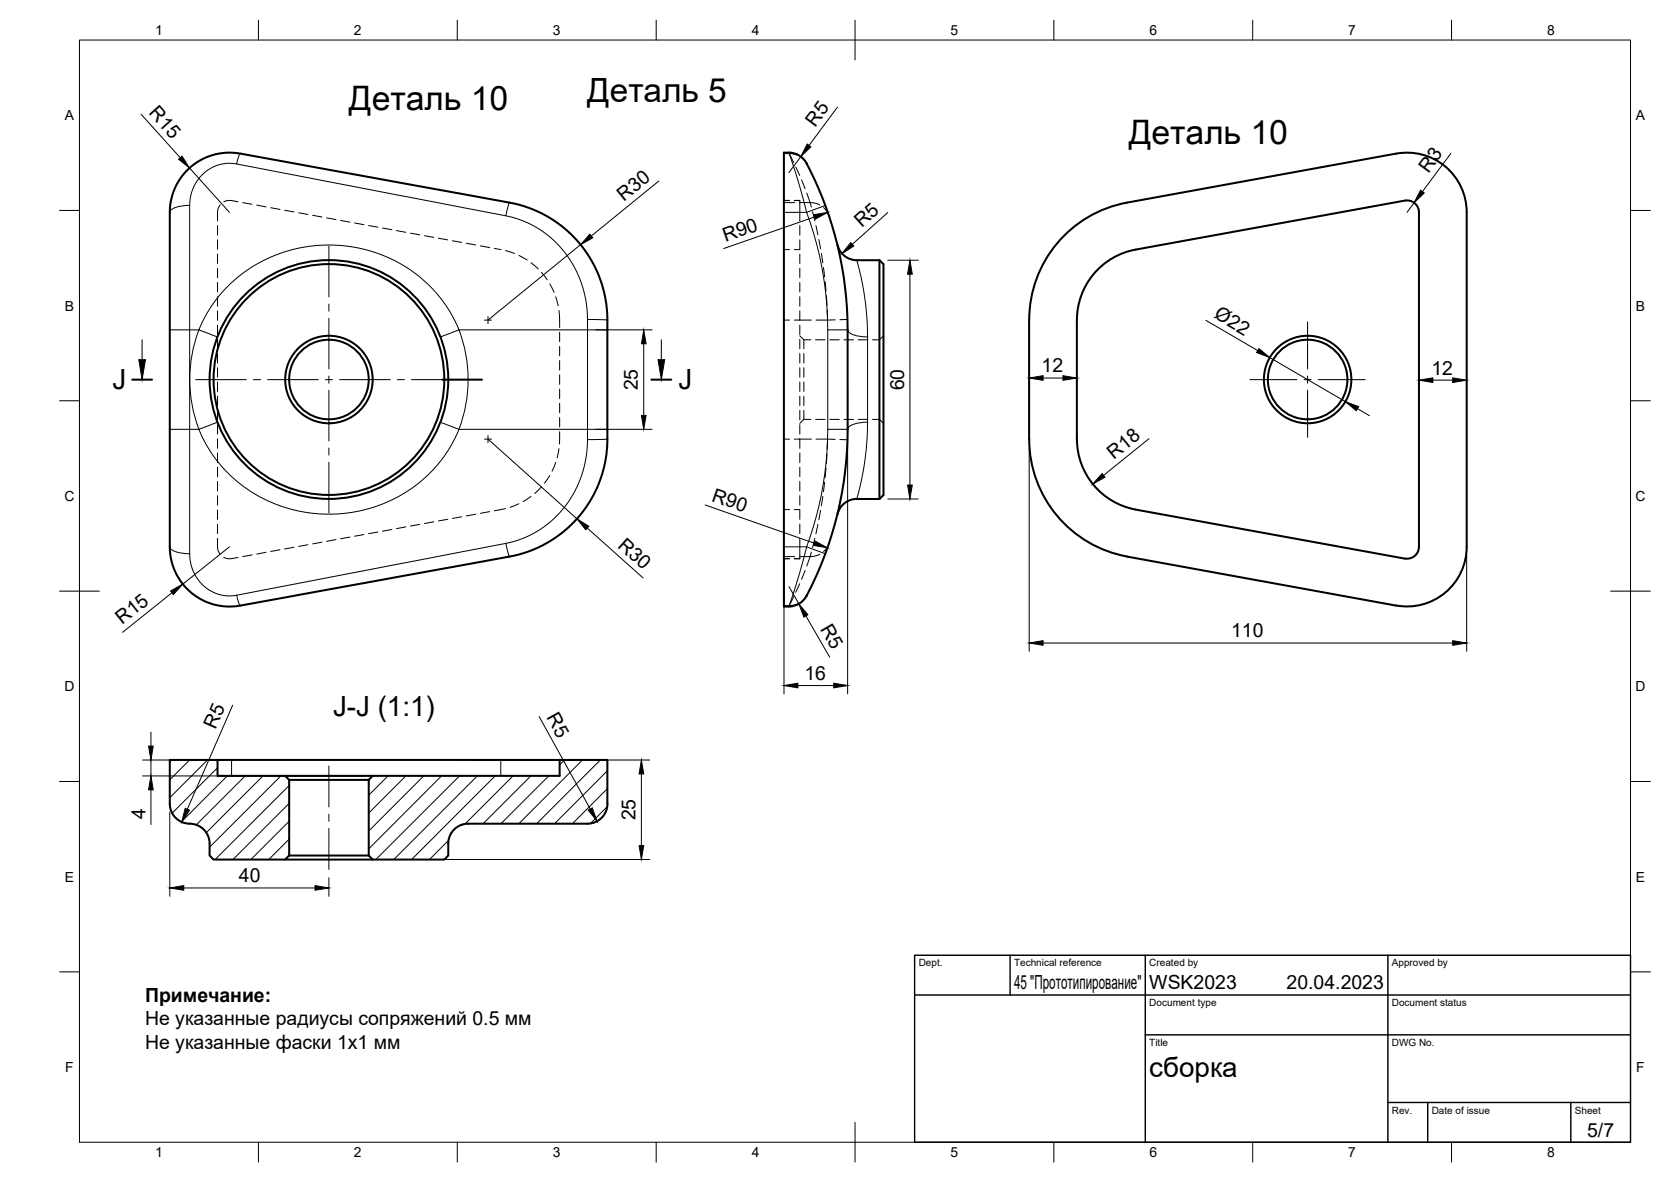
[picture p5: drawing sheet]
<svg xmlns="http://www.w3.org/2000/svg" width="420mm" height="297mm" viewBox="0 0 420 297" stroke-linecap="round" stroke-linejoin="round" font-family="sans-serif">
<!-- layer: Visible -->
<g fill="none" stroke="#000" stroke-width=".51">
<path d="M198.4 38.4h-1.3v114h1.3M198.4 38.3a5.1 5.1 0 0 1 4.5 3l2.1 4.3 2 4.8a88.8 88.8 0 0 1 6.1 32.5v12.5a180.2 180.2 0 0 1-.3 20.5 96.5 96.5 0 0 1-6 25.2l-3.9 8.5a5.5 5.5 0 0 1-4.5 2.8M351.1 38.6l-67.7 12.3M351.1 38.6a15 15 0 0 1 17.7 14.8v84a15 15 0 0 1-17.7 14.8M46.8 43l1.3-1.2 1.7-1.2 3.4-1.6 3.6-.6 3.6 .2 69.6 12.7 3.1 1 3.3 1.4 3.1 1.8 3.1 2.4 2.3 2.3 2.2 2.8 2.8 4.7 1 2.5 1 3.4 .6 3.2 .2 3v31.2l-.3 3.6-1 4.5-1.5 3.9-2.2 4-2.8 3.6-2.3 2.2-2.8 2.3-3.4 2-2.4 1-4.6 1.5-12.9 2.4-57.6 10.4-3.2-.1-2.7-.6-2.7-1.2-2.9-2.2-2-2.3-1.5-2.6-.8-2.4-.4-3.2v-84.8l.4-3.2 .8-2.4 1.5-2.6zM283.4 50.9a30 30 0 0 0-24.6 29.5M210.6 61.6a5 5 0 0 0 4.8 3.8h5.7M221.1 65.4l1 1v58l-1 1M221.1 65.4v60M258.8 80.4v29.9M270.8 80.4v29.9M270.8 80.4a18 18 0 0 1 14.8-17.7l67.7-12.3a3 3 0 0 1 3.5 3v84a3 3 0 0 1-3.5 3l-67.7-12.3a18 18 0 0 1-14.8-17.8"/>
<path d="M258.8 110.3a30 30 0 0 0 24.6 29.6M221.1 125.4h-5.7a5 5 0 0 0-4.8 3.8M283.4 139.9l67.7 12.3M42.7 191h12v4h17l1 1v19l-1 1h-18l-1-1a7.8 7.8 0 0 0-1.2-6.2 5.7 5.7 0 0 0-4.7-1.9 5 5 0 0 1-4.1-4.9zM54.7 191h86M71.7 195h22M72.7 196h20M71.7 216h22M72.7 215h20M152.7 202a5 5 0 0 1-5 5h-30a5 5 0 0 0-5 5v3l-1 1h-18l-1-1v-19l1-1h47v-4h12v11"/>
<circle cx="82.7" cy="95.4" r="10"/>
<circle cx="82.7" cy="95.4" r="11"/>
<circle cx="82.7" cy="95.4" r="29"/>
<circle cx="82.7" cy="95.4" r="30"/>
<circle cx="328.8" cy="95.4" r="11"/>
<circle cx="328.8" cy="95.4" r="10"/>
</g>
<!-- layer: Visible Narrow -->
<g fill="none" stroke="#000" stroke-width=".25">
<path d="M60.4 38.6l-.4 .7-.5 1.9M198.4 38.4l2.4 7.6 2 7.4h-5.7M47.7 51.6l-2.8 .3a2.68 2.68 0 0 0-2.2 1.5M128.1 50.9l-.9 3.3M207.5 51.6l-4.7 1.8a84.5 84.5 0 0 1 5.3 29.5M215.4 65.4l1.3 5 .7 4.3 .6 5.1 .1 4.9M42.7 82.9h5v-31.4l.1-1.7 .5-1.9 1.3-2.5 1.1-1.4 1.2-1 2.7-1.4 2.9-.6 2 .2 69.8 13.5 3.9 1.5 2.4 1.4 2 1.4 1.9 1.6 1.9 2.1 2.7 3.9 1.6 3.3 1.4 4.4 .5 3.1 .1 5.5h-32.3M50 82.9h-2.3v25h2.3M50 82.9a35 35 0 0 0 0 25M115.4 82.9a35 35 0 0 1 0 25M115.4 82.9l-2.2-4.5-3-4.2-4-4.1-4.2-3-4-2.2-5.2-1.9-5.1-1.1-6-.3-3.6 .3-2.6 .4-2.9 .7-3.1 1-3 1.3-2.6 1.4-4.4 3.2-3.3 3.1-2.4 3-2 3.2-1.8 3.7 4.7 1.8M115.4 82.9l-4.7 1.8"/>
<path d="M147.7 80.3l5 .1M152.7 82.9h-5v25h-32.3M213.1 82.9h-5v25M213.1 82.9a3.2 3.2 0 0 0 3.1 1.6l2 .2M218.1 84.7v21.4M42.7 107.9h5v31.3M54.7 106.1l-4.7 1.8 1.8 3.7 2 3.2 2.4 3 3.3 3.1 4.4 3.2 2.6 1.4 3 1.3 3.1 1 2.9 .7 2.6 .4 3.6 .3 6-.3 5.1-1.1 5.2-1.9 4-2.2 4.2-3 4-4.1 3-4.2 2.2-4.5M110.7 106.1l4.7 1.8M152.7 107.9h-5v3.8l-.2 2.6-1.2 5-1.2 2.9-1 2-1.5 2.4-1.8 2.2-2.8 2.7-3.1 2.2-3 1.4-4.7 1.5M152.7 110.3l-5 .2M213.1 107.9h-5a85.6 85.6 0 0 1-5.3 29.5M218.1 106.1l-.1 4.8-.6 5.2-.7 4.3-1.3 5"/>
<path d="M218.2 106.1l-2.8 .3a2.67 2.67 0 0 0-2.3 1.5M42.7 137.4a3.2 3.2 0 0 0 3.1 1.6l1.9 .2M127.2 136.6l-67.7 13-1.7 .2-2-.2-1.9-.6-1.8-1.1-1.4-1.1-1.1-1.4-1-1.9-.7-2-.2-2.3M127.2 136.5l.9 3.4M197.1 137.4h5.7M202.8 137.4l4.7 1.8M202.8 137.4l-2 7.4-2.4 7.6M59.5 149.6l.5 1.9 .4 .7M58.2 191v4M125.9 191v4"/>
</g>
<!-- layer: Hidden -->
<g fill="none" stroke="#000" stroke-width=".25">
<path d="M54.7 56.7v2.4M55.4 51.5l-.4 .5a5.9 5.9 0 0 0-.3 3.5M59.9 50.7a4.7 4.7 0 0 0-3.5 0h-.1M61 50.9l2.4 .4M64.6 51.5l2.3 .5M68.1 52.2l2.3 .4M71.6 52.8l2.3 .5M75.1 53.5l2.3 .4M78.6 54.1l2.3 .4M82.1 54.7l2.4 .5M85.6 55.4l2.4 .4M89.2 56l2.3 .5"/>
<path d="M92.7 56.7l2.3 .4M96.2 57.3l2.3 .4M99.7 57.9l2.3 .5M103.2 58.6l2.4 .4M106.7 59.2l2.4 .5M110.2 59.9l2.4 .4M197.1 50.4h1.4M199.7 50.4h1.4v5.1M201.1 56.7v2.4M54.7 60.3v2.3M54.7 63.8v2.4M54.7 67.4v2.4"/>
<path d="M54.7 71v2.4M54.7 74.6v2.3M54.7 78.1v2.4M113.7 60.5l2.4 .4M117.3 61.1l2.3 .5M120.8 61.8l2.3 .4M124.3 62.4l1.6 .3M127.1 63l2.3 .7M130.5 64.2l2 1.1M133.5 66l1.8 1.6M136.1 68.4l1.5 1.9M138.2 71.3l1.1 2.2"/>
<path d="M139.7 74.6l.7 2.3M140.5 78l.2 4.3M201.1 60.3v2.3M201.1 63.8v2.4M201.1 67.4v2.4M201.1 71v2.4M201.1 74.6v2.3M201.1 78.1v2.4M54.7 81.7v2.4M54.7 85.3v2.4M54.7 88.8v2.4M54.7 92.4v2.4"/>
<path d="M54.7 96v2.4M54.7 99.6v2.3M140.7 83.5v2.4M140.7 87.1v2.3M140.7 90.6v2.4M140.7 94.2v2.4M140.7 97.8v2.4M201.1 81.7v2.4M201.1 85.3v2.4M201.1 88.8v2.4M201.1 92.4v2.4M201.1 96v2.4"/>
<path d="M201.1 99.6v2.3M201.1 84.4l1 1M202.1 85.4v2.3M202.1 88.8v2.4M202.1 92.4v2.4M202.1 96v2.4M202.1 99.6v2.3M202.1 85.4h1.8M205.1 85.4h2.4M208.6 85.4h2.4M212.2 85.4h2.4M215.8 85.4h2.4"/>
<path d="M222.1 84.4l-1 1h-1.7M54.7 103.1v2.4M54.7 106.7v2.4M54.7 110.3v2.4M54.7 113.8v2.4M54.7 117.4v2.4M138.2 119.5l-1.3 1.9M139.7 116.2l-.9 2.2M140.5 112.7l-.4 2.4M140.7 108.5v3.1M140.7 101.4v2.3M140.7 104.9v2.4"/>
<path d="M201.1 103.1v2.4M201.1 106.7v2.4M201.1 110.3v2.4M201.1 113.8v2.4M201.1 117.4v2.4M202.1 103.1v2.3M202.1 105.4h1.8M202.1 105.4l-1 1M205.1 105.4h2.4M208.6 105.4h2.4M212.2 105.4h2.4M215.8 105.4h2.4"/>
<path d="M219.4 105.4h1.7l1 1M54.7 135.3a5.9 5.9 0 0 0 .3 3.5l.4 .5M54.7 121v2.4M54.7 124.6v2.3M54.7 128.2v2.3M54.7 131.7v2.4M63.4 139.5l-2.4 .4M66.9 138.8l-2.3 .4M70.4 138.2l-2.3 .4M73.9 137.5l-2.3 .5M77.4 136.9l-2.3 .4M80.9 136.3l-2.3 .4"/>
<path d="M84.5 135.6l-2.4 .4M88 135l-2.4 .4M91.5 134.3l-2.3 .5M95 133.7l-2.3 .4M98.5 133.1l-2.3 .4M102 132.4l-2.3 .4M105.6 131.8l-2.4 .4M109.1 131.1l-2.4 .5M112.6 130.5l-2.4 .4M116.1 129.9l-2.4 .4M119.6 129.2l-2.3 .5M123.1 128.6l-2.3 .4"/>
<path d="M127.1 127.8l-2.8 .6M130.5 126.6l-2.3 .9M133.5 124.8l-2 1.3M136.1 122.4l-1.6 1.6M201.1 135.3v5.1h-1.4M201.1 121v2.4M201.1 124.6v2.3M201.1 128.2v2.3M201.1 131.7v2.4M56.3 140.1l.5 .2a5.3 5.3 0 0 0 3.1-.2M197.1 140.4h1.4"/>
</g>
<!-- layer: Hidden Narrow -->
<g fill="none" stroke="#000" stroke-width=".25">
<path d="M197.1 38.6h1.3l1.2 2.3M198.4 38.4v.2l2.1 .4M201.5 39.6l1.4 1.6M197.1 50.4h1.4M197.1 50.9h2.7M199.7 50.4h1.4M200.1 41.9l1 2.2M201 50.9h2.7l.3 1.2M201.5 45.2l.9 2.2M202.9 48.5l.8 2.4 1.2 .2 1.2 .4M204.3 53.2l.6 2.3M205.1 56.7l.6 2.3"/>
<path d="M207.1 52.2l.8 .9 .5 1.1M197.1 62.7h1.4M199.7 62.7h1.4M205.9 60.2l.4 2.3M206.5 63.7l.4 2.3M207.1 67.2l.2 2.4M207.5 70.8l.2 2.3M207.8 74.3l.1 2.4M208 77.9l.1 2.5h1.9M197.1 80.4h1.4M199.7 80.4h4.3M205.2 80.4h2.9"/>
<path d="M213.1 80.3h-1.9M197.1 110.3h1.4M199.7 110.3h4.3M205.2 110.3h2.9M207.7 117.7l-.2 2.3M207.9 114.1l-.1 2.4M210 110.4l-1.9-.1-.1 2.6M211.2 110.5h1.9M197.1 128.1h1.4M197.1 139.9h2.7M199.7 128.1h1.4M204 138.7l-.3 1.2h-2.7"/>
<path d="M204.9 135.3l-.6 2.3M205.7 131.8l-.6 2.3M206.1 139.3l-1.2 .4-1.2 .2-.8 2.4M206.3 128.3l-.4 2.3M206.9 124.7l-.4 2.4M207.3 121.2l-.2 2.4M208.4 136.6l-.5 1.1-.8 .9M197.1 140.4h1.4M197.1 152.2h1.3M198.4 152.2v.2M199.6 149.9l-1.2 2.3M199.7 140.4h1.4"/>
<path d="M200.5 151.8l-2.1 .4M201.1 146.7l-1 2.2M202.4 143.4l-.9 2.2M202.9 149.6l-1.4 1.6"/>
</g>
<!-- layer: BORDER -->
<g fill="none" stroke="#000" stroke-width=".25">
<path d="M20 10.1h390v276.9h-390zM65 5.1v5M115 5.1v5M165 5.1v5M215 5.1v10M265 5.1v5M315 5.1v5M365 5.1v5M15 52.9h5M410 52.9h5M15 100.7h5M410 100.7h5"/>
<path d="M15 148.6h10M405 148.6h10M15 196.4h5M410 196.4h5M15 244.2h5M410 244.2h5M65 287v5M115 287v5M165 287v5M215 282.1v9.9M265 287v5M315 287v5"/>
<path d="M365 287v5"/>
</g>
<!-- layer: TITLEBLOCK -->
<path d="M230 240.1h180v46.9h-180zM230 250h180M254 240.1v9.9M288 240.1v46.9M349 240.1v46.9M288 260.1h122M349 277.1h61M359 277.1v9.9M395 277.1v9.9" fill="none" stroke="#000" stroke-width=".36"/>
<!-- layer: FD_Dimensions -->
<g fill="none" stroke="#000" stroke-width=".25">
<path d="M35.5 28.7l9.8 10.9M201.4 39.4l-3 4M210.6 26.9l-7.2 9.6M364.8 38.6l-7.1 9.6M47.7 42.2l10 11.2M165.7 45.5l-17 13.8M204.8 54.5l-22.9 8M223.2 53.4l-8.9 8M355.6 51l-1.8 2.4M146 61.5l-23.3 18.9M223.2 65.4h7.7M228.8 68.9v53"/>
<path d="M149.8 82.9h14.2M161.9 86.4v18M213.1 97.5v76.9M262.3 95h5M303.2 80.5l13.1 7.6M319.3 89.9l19 11M360.3 95.5h5M122.7 110.3l22.4 20.1M149.8 107.9h14.2M258.8 112.5v51.2M288.9 110.2l-11.4 9.3M341.3 102.7l3 1.8"/>
<path d="M57.7 137.4l-11.7 9.4M147.7 132.7l14 12.6M177.3 126.9l27.4 9.6M197.1 139.5v34.9M223.2 125.4h7.7M368.8 139.5v24.2M43.2 149l-12.4 9.9M198.4 147.4l2.5 4.4M202.6 154.8l6 10.3M58.5 177.2l-11.4 26.2M200.6 172.3h9M262.3 161.6h103"/>
<path d="M35.9 191h20.2M35.9 195h55.7M38 184v3.5M38 191v4M38 198.5v8.7M118.3 191h45.1M135.6 180.1l12.8 23.2M161.3 194.5v18M42.7 204.1v21.1M95.8 216h67.6M46.2 223.1h33M82.7 220.6v4.6"/>
</g>
<g fill="#000" stroke="#000" stroke-width=".25">
<path d="M44.9 40l.9-.8 1.9 3zM203 36.2l.9 .7-2.5 2.5zM148.3 58.9l.8 .9-3.1 1.7zM204.6 54l3.5-.6-3.1 1.7zM357.2 47.8l.9 .7-2.5 2.5zM213.9 61l.8 .8-3 1.9zM228.8 65.4l.6 3.5h-1.2zM161.9 82.9l.6 3.5h-1.2zM258.8 95l3.5-.6v1.2zM267.3 94.4l3.5 .6-3.5 .6zM316.5 87.6l2.8 2.3-3.3-1.3zM356.8 95.5l3.5-.5v1.1z"/>
<path d="M365.3 95l3.5 .5-3.5 .6zM161.3 104.4h1.2l-.6 3.5zM277.1 119l.8 .9-3.1 1.8zM338.3 100.9l3.3 1.3-.6 1zM145.1 130.4l3 1.9-.8 .8zM204.9 136l3.1 1.7-3.4-.6zM228.2 121.9h1.2l-.6 3.5zM42.9 148.5l3.1-1.7-2.4 2.6zM200.9 151.8l2.2 2.7-1 .6zM197.1 172.3l3.5-.6v1.2zM209.6 171.7l3.5 .6-3.5 .6zM258.8 161.6l3.5-.6v1.2z"/>
<path d="M365.3 161l3.5 .6-3.5 .6zM37.4 187.5h1.1l-.5 3.5zM38 195l.5 3.5h-1.1zM161.3 191l.6 3.5h-1.2zM46.6 203.1l1 .5-1.9 3zM147.9 203.6l1-.6 1.2 3.4zM160.7 212.5h1.2l-.6 3.5zM42.7 223.1l3.5-.5v1.1zM79.2 222.6l3.5 .5-3.5 .6z"/>
</g>
<!-- layer: Smart Centers -->
<g fill="none" stroke="#000" stroke-width=".25">
<path d="M82.7 61.9v12.7M82.7 76.4v1.8M82.7 80v12.7M122.7 79.6v1.7M49.2 95.4h12.7M63.7 95.4h1.8M67.3 95.4h12.7M81.8 95.4h1.8M82.7 94.5v1.8M82.7 98.1v12.7M85.4 95.4h12.7M99.9 95.4h1.8"/>
<path d="M103.5 95.4h12.7M121.8 80.4h1.8M314.3 95.4h11.8M327.9 95.4h1.8M328.8 80.9v11.8M328.8 94.5v1.8M328.8 98.1v11.8M331.4 95.4h11.9M82.7 112.6v1.8M82.7 116.2v12.7M121.8 110.3h1.8M122.7 109.5v1.8"/>
<path d="M82.7 192.5v10.3M82.7 204.6v1.8M82.7 208.2v10.3"/>
</g>
<!-- layer: Hatching -->
<g fill="none" stroke="#000" stroke-width=".25">
<path d="M43.2 191l-.5 .5M47.7 191l-5 5M52.2 191l-9.5 9.5M54.7 192.9l-11.4 11.5M57.1 195l-11.5 11.5M61.6 195l-12.2 12.3M66.1 195l-14.2 14.2M70.6 195l-17.9 17.9M72.7 197.4l-18.6 18.6M97.6 195l-4.9 4.8M102 195l-9.3 9.3M106.5 195l-13.8 13.8"/>
<path d="M111 195l-18.3 18.3M115.5 195l-21 21M120 195l-21 21M124.5 195l-21 21M129 195l-12.1 12.1M133.5 195l-12 12M138 195l-12 12M142 191l-1.3 1.3M146.5 191l-16 16M150.9 191l-16 16M152.7 193.7l-13.3 13.3M152.7 198.2l-8.8 8.8"/>
<path d="M72.7 201.9l-14.1 14.1M72.7 206.4l-9.6 9.6M72.7 210.9l-5.1 5.1M112.8 211.2l-4.8 4.8M152.6 202.8l-4.1 4.1"/>
</g>
<!-- layer: Section Lines -->
<path d="M33.2 95.4h5M111.2 95.4h10M163.8 95.4h5" fill="none" stroke="#000" stroke-width=".51"/>
<path d="M35.7 85.4v5M166.3 85.4v5" fill="none" stroke="#000" stroke-width=".25"/>
<path d="M34.9 90.4h1.7l-.9 5zM165.5 90.4h1.6l-.8 5z" fill="#000" stroke="#000" stroke-width=".25"/>
<g font-size="8.5">
<text x="87.7" y="27.8">Деталь 10</text>
<text x="283.8" y="36.1">Деталь 10</text>
</g>
<text font-size="8.4" x="147.7" y="25.6">Деталь 5</text>
<g font-size="7">
<text x="28.3" y="97.9">J</text>
<text x="170.6" y="97.9">J</text>
<text x="83.7" y="179.9">J-J (1:1)</text>
<text x="289" y="270.6">сборка</text>
</g>
<g font-size="4.9">
<text x="37.3" y="28.5" transform="rotate(48 37.3 28.5)">R15</text>
<text x="205" y="32.1" transform="rotate(-53 205 32.1)">R5</text>
<text x="359.2" y="43.7" transform="rotate(-53 359.2 43.7)">R3</text>
<text x="156.9" y="50.8" transform="rotate(-39 156.9 50.8)">R30</text>
<text x="216.7" y="57.3" transform="rotate(-42 216.7 57.3)">R5</text>
<text x="182.4" y="60.8" transform="rotate(-19 182.4 60.8)">R90</text>
<text x="305" y="79.8" transform="rotate(30 305 79.8)">Ø22</text>
<text x="261.9" y="93.6">12</text>
<text x="359.9" y="94.1">12</text>
<text x="160.4" y="98.1" transform="rotate(-90 160.4 98.1)">25</text>
<text x="227.3" y="98.1" transform="rotate(-90 227.3 98.1)">60</text>
<text x="280.1" y="115.5" transform="rotate(-39 280.1 115.5)">R18</text>
<text x="178.8" y="125.9" transform="rotate(19 178.8 125.9)">R90</text>
<text x="155.1" y="137.4" transform="rotate(42 155.1 137.4)">R30</text>
<text x="30.7" y="157.1" transform="rotate(-39 30.7 157.1)">R15</text>
<text x="206.1" y="158" transform="rotate(60 206.1 158)">R5</text>
<text x="309.5" y="160.1">110</text>
<text x="202.2" y="170.8">16</text>
<text x="54.2" y="183.5" transform="rotate(-66 54.2 183.5)">R5</text>
<text x="137.3" y="180.3" transform="rotate(61 137.3 180.3)">R5</text>
<text x="36.6" y="205.9" transform="rotate(-90 36.6 205.9)">4</text>
<text x="159.8" y="206.2" transform="rotate(-90 159.8 206.2)">25</text>
<text x="60.1" y="221.7">40</text>
<text x="36.5" y="251.8">Примечание:</text>
<text x="255" y="248.5">45 &quot;Прототипирование&quot;</text>
<text x="289" y="248.5">WSK2023</text>
<text x="323.5" y="248.5">20.04.2023</text>
<text x="36.5" y="257.7">Не указанные радиусы сопряжений 0.5 мм</text>
<text x="36.5" y="263.5">Не указанные фаски 1х1 мм</text>
<text x="399.1" y="285.7">5/7</text>
</g>
<g font-size="3.5">
<text x="39" y="8.8">1</text>
<text x="89" y="8.8">2</text>
<text x="139" y="8.8">3</text>
<text x="189" y="8.8">4</text>
<text x="239" y="8.8">5</text>
<text x="289" y="8.8">6</text>
<text x="339" y="8.8">7</text>
<text x="389" y="8.8">8</text>
<text x="16.3" y="30.2">A</text>
<text x="411.3" y="30.2">A</text>
<text x="16.3" y="78">B</text>
<text x="411.3" y="78">B</text>
<text x="16.2" y="125.9">C</text>
<text x="411.2" y="125.9">C</text>
<text x="16.2" y="173.7">D</text>
<text x="411.2" y="173.7">D</text>
<text x="16.3" y="221.6">E</text>
<text x="411.3" y="221.6">E</text>
<text x="16.4" y="269.4">F</text>
<text x="411.4" y="269.4">F</text>
<text x="39" y="290.8">1</text>
<text x="89" y="290.8">2</text>
<text x="139" y="290.8">3</text>
<text x="189" y="290.8">4</text>
<text x="239" y="290.8">5</text>
<text x="289" y="290.8">6</text>
<text x="339" y="290.8">7</text>
<text x="389" y="290.8">8</text>
</g>
<g font-size="2.5">
<text x="231" y="242.9">Dept.</text>
<text x="255" y="242.9">Technical reference</text>
<text x="289" y="242.9">Created by</text>
<text x="350" y="242.9">Approved by</text>
<text x="289" y="252.8">Document type</text>
<text x="350" y="252.8">Document status</text>
<text x="289" y="262.9">Title</text>
<text x="350" y="262.9">DWG No.</text>
<text x="350" y="279.9">Rev.</text>
<text x="360" y="279.9">Date of issue</text>
<text x="396" y="279.9">Sheet</text>
</g>
</svg>
